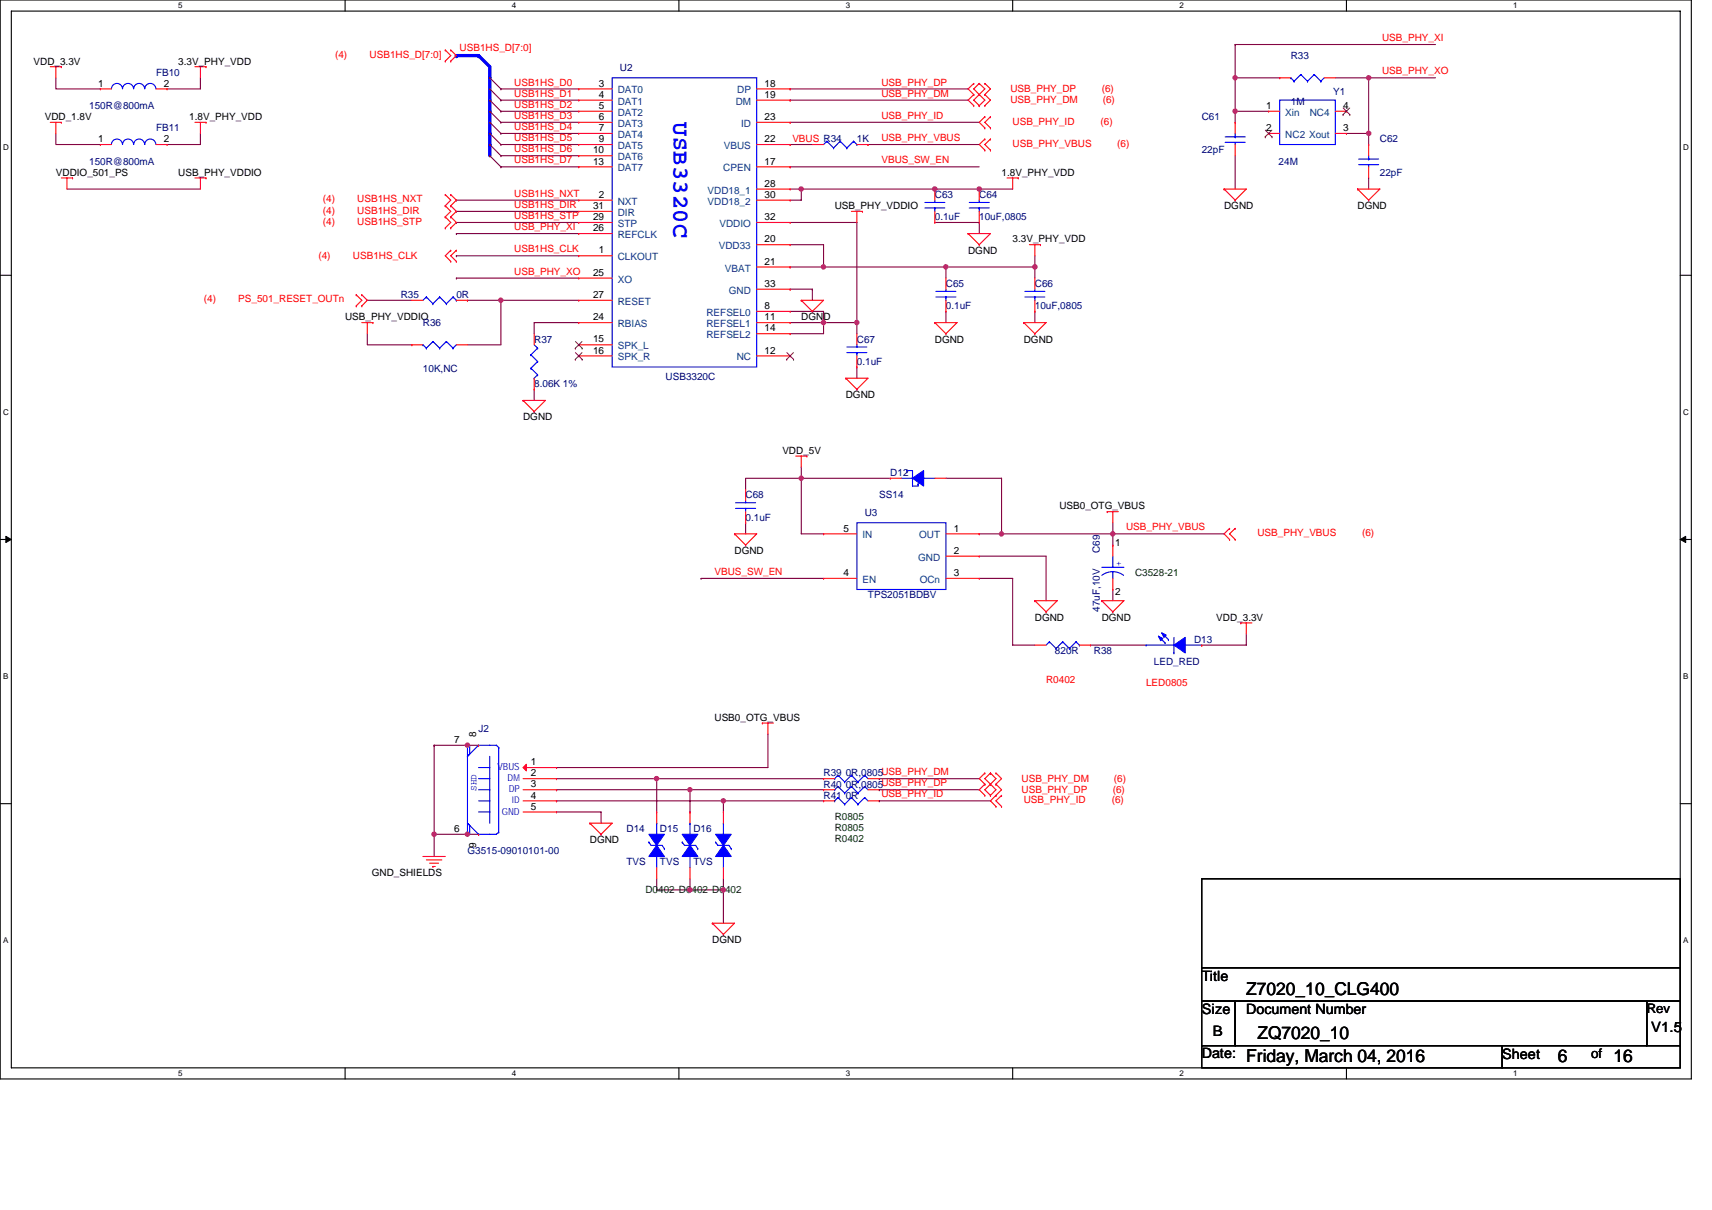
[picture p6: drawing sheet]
<svg xmlns="http://www.w3.org/2000/svg" width="297mm" height="210mm" viewBox="0 0 297 210" stroke-linecap="round" stroke-linejoin="round" font-family="sans-serif">
<path d="M0 0h293.5v187.2h-293.5zM2 1.9h289.5v183.4h-289.5z" fill="none" stroke="#000" stroke-width=".19"/>
<g fill="#fff">
<path d="M30.9 .2h.8v1.6h-.8z"/>
<path d="M30.9 185.5h.8v1.6h-.8z"/>
</g>
<path d="M59.9 0v1.9M59.9 185.3v1.9" fill="none" stroke="#000" stroke-width=".19"/>
<g fill="#fff">
<path d="M88.8 .2h.8v1.6h-.8z"/>
<path d="M88.8 185.5h.8v1.6h-.8z"/>
</g>
<path d="M117.8 0v1.9M117.8 185.3v1.9" fill="none" stroke="#000" stroke-width=".19"/>
<g fill="#fff">
<path d="M146.7 .2h.8v1.6h-.8z"/>
<path d="M146.7 185.5h.8v1.6h-.8z"/>
</g>
<path d="M175.7 0v1.9M175.7 185.3v1.9" fill="none" stroke="#000" stroke-width=".19"/>
<g fill="#fff">
<path d="M204.7 .2h.7v1.6h-.7z"/>
<path d="M204.7 185.5h.7v1.6h-.7z"/>
</g>
<path d="M233.6 0v1.9M233.6 185.3v1.9" fill="none" stroke="#000" stroke-width=".19"/>
<g fill="#fff">
<path d="M262.6 .2h.7v1.6h-.7z"/>
<path d="M262.6 185.5h.7v1.6h-.7z"/>
<path d="M.5 24.8h1v1.6h-1z"/>
<path d="M292 24.8h1v1.6h-1z"/>
<path d="M.5 70.7h1v1.5h-1z"/>
<path d="M292 70.7h1v1.5h-1z"/>
</g>
<path d="M0 47.8h2M291.5 47.8h2" fill="none" stroke="#000" stroke-width=".19"/>
<g fill="#fff">
<path d="M.5 116.5h.9v1.6h-.9z"/>
<path d="M292 116.5h.9v1.6h-.9z"/>
</g>
<path d="M0 93.6h2M291.5 93.6h2" fill="none" stroke="#000" stroke-width=".19"/>
<path d="M1 93.1l1 .5-1 .5zM291.5 93.6l1-.5v1z" fill="#000" stroke="#000" stroke-width=".17"/>
<g fill="#fff">
<path d="M.5 162.4h.9v1.5h-.9z"/>
<path d="M292 162.4h.9v1.5h-.9z"/>
</g>
<path d="M0 139.5h2M291.5 139.5h2M208.5 152.5h83v15.4h-83zM208.5 167.9h83v5.8h-83zM208.5 173.7h5.8v7.8h-5.8zM214.3 173.7h71.4v7.8h-71.4zM285.7 173.7h5.8v7.8h-5.8zM208.5 181.5h52.1v3.8h-52.1zM260.6 181.5h30.9v3.8h-30.9z" fill="none" stroke="#000" stroke-width=".19"/>
<g fill="none" stroke="#800040" stroke-width=".19">
<path d="M9.7 13.5v1.9h7.7M34.8 13.5v1.9h-5.8M85 17.4h.1M85 19.3h.1M85 13.5h.1M85 15.4h.1M85 17.4l1.9 1.9M85 19.3l1.9 1.9M85 13.5l1.9 1.9M85 15.4l1.9 2M86.9 15.4h.1M86.9 17.4h.1"/>
<path d="M86.9 19.3h.1M86.9 19.3h13.5M86.9 15.4h13.5M86.9 17.4h13.5M137.1 17.4h.1M137.1 15.4h.1M137.1 15.4h30.9M137.1 17.4h30.9M214.3 19.3v1.9M214.3 7.7h.1M214.3 7.7v5.8M214.3 13.5h.1"/>
<path d="M214.3 13.5v5.8M214.3 19.3h.1M214.3 7.7h34.8M214.3 13.5h7.7M214.3 19.3h5.8M231.7 13.5h5.8M237.5 13.5h.1M237.5 13.5h11.6M237.5 13.5v9.7M9.7 23.2v1.9h7.7M11.6 32.8h23.2M34.8 23.2v1.9h-5.8"/>
<path d="M79.2 34.7h.1M79.2 36.7h.1M79.2 38.6h.1M79.2 34.7h21.2M79.2 36.7h21.2M79.2 38.6h21.2M85 21.2h.1M85 23.2h.1M85 25.1h.1M85 27h.1M85 21.2l1.9 2M85 23.2l1.9 1.9"/>
<path d="M85 25.1l1.9 1.9M85 27l1.9 2M86.9 21.2h.1M86.9 23.2h.1M86.9 25.1h.1M86.9 27h.1M86.9 29h.1M86.9 21.2h13.5M86.9 23.2h13.5M86.9 25.1h13.5M86.9 27h13.5M86.9 29h13.5"/>
<path d="M137.1 32.8h1.9M137.1 25.1h.1M137.1 21.2h.1M137.1 38.6h11.6v17.4h-5.8M137.1 29h.1M137.1 21.2h32.8M137.1 25.1h3.8M137.1 29h32.8M139 32.8h.1M139 32.8v1.9h-1.9M139 32.8h36.7M150.6 25.1h.1"/>
<path d="M150.6 25.1h19.3M162.2 38.6h7.7v1.9M162.2 32.8h.1M169.9 32.8h.1M214.3 27v5.8M233.6 23.2h3.9M237.5 30.9v1.9M237.5 23.2v1.9M63.7 52.1h7.8M63.7 57.9v1.9h7.8M79.2 44.4h.1M79.2 40.5h.1"/>
<path d="M79.2 48.3h.1M79.2 44.4h21.2M79.2 40.5h21.2M79.2 48.3h21.2M81.1 52.1h.1M81.1 52.1h5.8M86.9 52.1v7.7h-5.8M86.9 52.1h13.5M100.4 56h-7.7v1.9M137.1 42.5h5.8v3.8M137.1 46.3h.1M137.1 50.2h.1"/>
<path d="M137.1 54h5.8v2M137.1 56h5.8M137.1 46.3h42.5M137.1 50.2h3.8M140.9 50.2h.1M140.9 50.2v1.9M142.9 56v1.9h-5.8M142.9 56h.1M148.7 56h.1M148.7 56v1.9M164.1 46.3h.1M164.1 46.3v2"/>
<path d="M164.1 54v2M179.6 44.4v1.9M179.6 46.3v2M179.6 54v2M92.7 67.6v1.9M148.7 63.7v1.9M129.4 90.7v1.9M139 81.1v11.5h3.9M139 83h.1M139 83h-9.6v1.9M139 83h15.5M164.1 83h9.7v9.6"/>
<path d="M169.9 96.5h11.6v7.7M169.9 92.6h3.9M173.8 92.6h.1M173.8 92.6h38.6M193.1 90.7v1.9M193.1 92.6v2M193.1 92.6h.1M121.6 100.4h.1M121.6 100.4h21.3M169.9 100.4h5.8v11.6h3.9M189.2 112h9.7M193.1 102.3v1.9"/>
<path d="M216.2 110v2h-7.7M75.3 129.3h7.7M75.3 129.3h.1M75.3 129.3v15.5M96.6 139h.1M96.6 135.1h.1M96.6 137.1h.1M96.6 139h28.9M96.6 135.1h17.3M96.6 137.1h23.1M113.9 135.1h29M113.9 135.1v5.8"/>
<path d="M119.7 137.1h23.2M119.7 137.1v3.8M125.5 139v1.9M125.5 139h17.4M133.2 127.4v5.8h-36.6M152.5 135.1h.1M152.5 137.1h.1M152.5 139h.1M152.5 139h19.3M152.5 135.1h17.4M152.5 137.1h17.4M75.3 144.8h5.8"/>
<path d="M75.3 144.8v3.8M81.1 144.8h.1M81.1 144.8h1.9M96.6 140.9h7.7v2M113.9 154.4h.1M113.9 152.5v1.9M113.9 154.4h11.6M119.7 152.5v1.9M119.7 154.4h.1M125.5 152.5v1.9M125.5 154.4v5.8"/>
</g>
<g fill="#f0f" stroke="#f0f" stroke-width=".19">
<circle cx="214.3" cy="13.5" r=".37"/>
<circle cx="237.5" cy="13.5" r=".38"/>
<circle cx="214.3" cy="19.3" r=".37"/>
<circle cx="237.5" cy="23.1" r=".38"/>
<circle cx="179.6" cy="46.3" r=".38"/>
<circle cx="162.2" cy="32.8" r=".38"/>
<circle cx="139" cy="32.8" r=".38"/>
<circle cx="169.9" cy="32.8" r=".38"/>
<circle cx="86.9" cy="52.1" r=".38"/>
<circle cx="81.1" cy="129.3" r=".38"/>
<circle cx="75.3" cy="144.8" r=".38"/>
<circle cx="81.1" cy="144.8" r=".38"/>
<circle cx="125.5" cy="154.4" r=".38"/>
<circle cx="119.7" cy="154.4" r=".38"/>
<circle cx="125.5" cy="139" r=".38"/>
<circle cx="113.9" cy="135.1" r=".38"/>
<circle cx="119.7" cy="137" r=".38"/>
<circle cx="142.9" cy="46.3" r=".38"/>
<circle cx="164.1" cy="46.3" r=".38"/>
<circle cx="193.1" cy="92.6" r=".38"/>
<circle cx="173.8" cy="92.6" r=".38"/>
<circle cx="139" cy="83" r=".38"/>
<circle cx="148.7" cy="56" r=".38"/>
<circle cx="142.9" cy="56" r=".38"/>
</g>
<path d="M79.2 9.7h.1M79.2 9.7h3.8M83 9.7l2 1.9v11.6M83 9.7h.1M85 23.2h.1M85 25.1h.1M85 23.2v3.8" fill="none" stroke="#00f" stroke-width=".57"/>
<g fill="none" stroke="#f00" stroke-width=".19">
<path d="M8.7 11.6h1.9M9.7 11.6v1.9M10.6 11.6h.1M17.4 15.4h.1M17.4 15.4h1.9M27.1 15.4h1.9M29 15.4h.1M33.8 11.6h1.9M34.8 11.6v1.9M35.7 11.6h.1M77.3 8.7h.1M77.3 10.6h.1"/>
<path d="M77.3 8.7l.9 1-.9 .9M78.2 10.6h.1M78.2 8.7h.1M78.2 8.7l1 1-1 .9M100.4 15.4h.1M100.4 17.4h.1M100.4 19.3h.1M100.4 19.3h5.8M100.4 15.4h5.8M100.4 17.4h5.8M131.3 15.4h5.8M131.3 17.4h5.8"/>
<path d="M137.1 15.4h.1M137.1 17.4h.1M168.9 16.4h.1M168.9 18.3h.1M168.9 14.5h.1M168.9 16.4l-.9 1 .9 .9M168.9 14.5l-.9 .9 .9 1M169.9 18.3h.1M169.9 16.4h.1M169.9 14.5h.1M169.9 16.4l1 1-1 .9M169.9 16.4l-1 1 1 .9"/>
<path d="M169.9 14.5l1 .9-1 1M169.9 14.5l-1 .9 1 1M170.9 16.4h.1M170.9 18.3h.1M170.9 14.5h.1M170.9 16.4l.9 1-.9 .9M170.9 14.5l.9 .9-.9 1M220.1 19.3h.1M220.1 19.3h1.9M222 13.5h.1M222 13.5h2M229.8 13.5h1.9"/>
<path d="M231.7 19.3h1.9M233.6 19.3h.1M8.7 21.2h1.9M9.7 21.2v2M10.6 21.2h.1M10.6 30.9h2M11.6 30.9v1.9M12.6 30.9h.1M17.4 25.1h.1M17.4 25.1h1.9M27.1 25.1h1.9M29 25.1h.1"/>
<path d="M33.8 30.9h1.9M33.8 21.2h1.9M34.8 21.2v2M34.8 30.9v1.9M35.7 21.2h.1M35.7 30.9h.1M77.3 33.8h.1M77.3 35.7h.1M77.3 37.6h.1M77.3 39.6h.1M77.3 33.8l.9 .9-.9 1M77.3 35.7l.9 1-.9 .9"/>
<path d="M77.3 37.6l.9 1-.9 1M78.2 35.7h.1M78.2 33.8h.1M78.2 37.6h.1M78.2 39.6h.1M78.2 33.8l1 .9-1 1M78.2 35.7l1 1-1 .9M78.2 37.6l1 1-1 1M100.4 21.2h.1M100.4 23.2h.1M100.4 25.1h.1M100.4 27h.1"/>
<path d="M100.4 29h.1M100.4 34.7h.1M100.4 36.7h.1M100.4 38.6h.1M100.4 21.2h5.8M100.4 36.7h5.8M100.4 23.2h5.8M100.4 25.1h5.8M100.4 27h5.8M100.4 29h5.8M100.4 34.7h5.8M100.4 38.6h5.8"/>
<path d="M131.3 21.2h5.8M131.3 25.1h5.8M131.3 29h5.8M131.3 34.7h5.8M131.3 38.6h5.8M131.3 32.8h5.8M137.1 21.2h.1M137.1 25.1h.1M137.1 29h.1M137.1 32.8h.1M137.1 34.7h.1M137.1 38.6h.1"/>
<path d="M140.9 25.1h2M147.7 36.7h1.9M148.7 36.7v1.9M148.7 25.1h1.9M149.6 36.7h.1M150.6 25.1h.1M162.2 32.8v1.9M162.2 38.6h.1M162.2 36.7v1.9M169.9 32.8v1.9M169.9 38.6h.1M169.9 36.7v1.9"/>
<path d="M170.9 26.1h.1M170.9 24.1h.1M170.9 22.2h.1M170.9 20.3h.1M170.9 24.1l-1 1 1 1M170.9 20.3l-1 .9 1 1M171.8 24.1h.1M171.8 26.1h.1M171.8 20.3h.1M171.8 22.2h.1M171.8 24.1l-.9 1 .9 1M171.8 20.3l-.9 .9 .9 1"/>
<path d="M174.7 30.9h2M175.7 30.9v1.9M176.7 30.9h.1M212.4 32.8h3.8l-1.9 1.9M212.4 32.8h.1M212.4 32.8l1.9 1.9M214.3 34.7h.1M214.3 25.1v1.9M214.3 21.2h.1M214.3 21.2v2M220.1 23.2h.1M220.1 23.2h1.9"/>
<path d="M231.7 23.2h1.9M233.6 23.2h.1M235.5 32.8h3.9l-1.9 1.9M235.5 32.8h.1M235.5 32.8l2 1.9M237.5 34.7h.1M237.5 29v1.9M237.5 25.1h.1M237.5 25.1v1.9M61.8 51.2h.1M61.8 53.1h.1M61.8 51.2l1 .9-1 1"/>
<path d="M62.8 53.1h.1M62.8 51.2h.1M62.8 56h1.9M62.8 51.2l.9 .9-.9 1M63.7 56v1.9M64.7 56h.1M71.5 59.8h.1M71.5 52.1h1.9M71.5 59.8h1.9M78.2 43.4h.1M78.2 45.4h.1M78.2 43.4l-.9 1 .9 1"/>
<path d="M79.2 43.4h.1M79.2 45.4h.1M79.2 59.8h1.9M79.2 43.4l-1 1 1 1M79.2 52.1h1.9M81.1 52.1h.1M92.7 57.9v1.9M100.4 40.5h.1M100.4 44.4h.1M100.4 48.3h.1M100.4 52.1h.1M100.4 56h.1"/>
<path d="M100.4 59.8h.1M100.4 56h5.8M100.4 40.5h5.8M100.4 44.4h5.8M100.4 48.3h5.8M100.4 52.1h5.8M100.4 59.8h5.8M131.3 42.5h5.8M131.3 56h5.8M131.3 46.3h5.8M131.3 50.2h5.8M131.3 54h5.8"/>
<path d="M131.3 57.9h5.8M137.1 42.5h.1M137.1 46.3h.1M137.1 50.2h.1M137.1 54h.1M137.1 56h.1M137.1 57.9h.1M139 52.1h3.9l-2 1.9M139 52.1h.1M139 52.1l1.9 1.9M140.9 54h.1M148.7 57.9v1.9"/>
<path d="M162.2 56h3.8l-1.9 1.9M162.2 56h.1M162.2 56l1.9 1.9M164.1 57.9h.1M164.1 48.3v1.9M164.1 54h.1M164.1 52.1v1.9M168 40.5h3.8l-1.9 2M168 40.5h.1M168 40.5l1.9 2M169.9 42.5h.1M177.6 56h3.9l-1.9 1.9"/>
<path d="M177.6 56h.1M177.6 56l2 1.9M178.6 42.5h1.9M179.6 57.9h.1M179.6 42.5v1.9M179.6 48.3v1.9M179.6 54h.1M179.6 52.1v1.9M180.5 42.5h.1M90.8 69.5h3.8l-1.9 1.9M90.8 69.5h.1M90.8 69.5l1.9 1.9"/>
<path d="M92.7 71.4h.1M92.7 67.6h.1M92.7 65.6v2M100.4 61.8h.1M100.4 61.8h5.8M131.3 61.8h5.8M137.1 61.8h.1M138.1 79.1h1.9M139 79.1v2M140 79.1h.1M146.7 65.6h3.9l-1.9 2M146.7 65.6h.1"/>
<path d="M146.7 65.6l2 2M148.7 67.6h.1M148.7 63.7h.1M148.7 61.8v1.9M127.4 92.6h3.9l-1.9 2M127.4 92.6h.1M127.4 92.6l2 2M129.4 94.6h.1M129.4 84.9v2M129.4 90.7h.1M129.4 88.8v1.9M142.9 92.6h.1"/>
<path d="M142.9 92.6h5.8M154.5 83h.1M154.5 83h1.9M162.2 83h1.9M164.1 96.5h5.8M164.1 92.6h5.8M169.9 96.5h.1M169.9 92.6h.1M192.1 88.8h.1M192.1 88.8h1.9M193.1 88.8v1.9M193.1 94.6h.1"/>
<path d="M193.1 94.6v1.9M213.3 93.6h.1M213.3 91.7h.1M213.3 91.7l-.9 .9 .9 1M214.3 91.7h.1M214.3 93.6h.1M214.3 91.7l-1 .9 1 1M142.9 100.4h.1M142.9 100.4h5.8M164.1 100.4h5.8M169.9 100.4h.1M179.6 104.2h3.8l-1.9 2"/>
<path d="M179.6 104.2h.1M179.6 112h1.9M179.6 104.2l1.9 2M181.5 106.2h.1M187.3 112h1.9M189.2 112h.1M191.2 104.2h3.8l-1.9 2M191.2 104.2h.1M191.2 104.2l1.9 2M193.1 106.2h.1M193.1 102.3h.1M193.1 100.4v1.9"/>
<path d="M198.9 112h.1M208.5 112h.1M215.3 108.1h.1M215.3 108.1h1.9M216.2 108.1v1.9M81.1 129.3h.1M83 129.3h.1M90.8 133.2h5.8M90.8 135.1h5.8M90.8 137.1h5.8M90.8 139h5.8M96.6 133.2h.1"/>
<path d="M96.6 135.1h.1M96.6 137.1h.1M96.6 139h.1M132.3 125.5h.1M132.3 125.5h1.9M133.2 125.5v1.9M142.9 137.1h.1M142.9 135.1h.1M142.9 139h.1M142.9 135.1h1.9M142.9 137.1h1.9M142.9 139h1.9"/>
<path d="M150.6 137.1h1.9M150.6 135.1h1.9M150.6 139h1.9M170.9 134.2h.1M170.9 136.1h.1M170.9 138h.1M170.9 134.2l-1 .9 1 1M170.9 136.1l-1 1 1 .9M171.8 136.1h.1M171.8 134.2h.1M171.8 138h.1M171.8 134.2l1 .9-1.9 2 .9 .9"/>
<path d="M171.8 134.2l-.9 .9 .9 1M171.8 136.1l1 1-1 .9M172.8 134.2h.1M172.8 136.1h.1M172.8 138h.1M172.8 140h.1M172.8 134.2l1 .9-1 1M172.8 136.1l1 1-2 1.9 1 1M173.8 138h.1M173.8 140h.1M173.8 138l-1 1 1 1M73.4 148.6h3.9"/>
<path d="M74 149.2h2.7M74.5 149.8h1.6M75.1 150.4h.1M75.1 150.4h.4M81.1 144.8h.1M83 144.8h.1M90.8 140.9h5.8M96.6 140.9h.1M102.3 142.9h3.9l-1.9 1.9M102.3 142.9h.1M102.3 142.9l2 1.9M104.3 144.8h.1"/>
<path d="M113.9 150.6v1.9M113.9 140.9h.1M113.9 140.9v2M119.7 150.6v1.9M119.7 140.9h.1M119.7 140.9v2M125.5 150.6v1.9M125.5 140.9h.1M125.5 140.9v2M123.6 160.2h3.8l-1.9 2M123.6 160.2h.1M123.6 160.2l1.9 2"/>
<path d="M125.5 162.2h.1"/>
</g>
<g fill="none" stroke="#00f" stroke-width=".19">
<path d="M19.3 15.4a.95 .95 0 0 1 1-.9 .95 .95 0 0 1 .9 .9 .96 .96 0 0 1 1-.9 .96 .96 0 0 1 1 .9M23.2 15.4a.95 .95 0 0 1 .9-.9 .95 .95 0 0 1 1 .9 .97 .97 0 0 1 1-.9 .97 .97 0 0 1 .9 .9M106.2 13.5h25.1v50.2h-25.1zM222 17.4h9.7v7.7h-9.7zM224 13.5h.1M224 13.5l.5 .6M224.5 14.1h.1M225.7 12.9h.1M225.7 12.9l1.2 1.2M225.7 12.9l-1.2 1.2M226.9 14.1h.1M228 12.9h.1"/>
<path d="M228 12.9l1.2 1.2M228 12.9l-1.1 1.2M229.2 14.1h.1M229.8 13.5l-.6 .6M19.3 25.1a.95 .95 0 0 1 1-1 .95 .95 0 0 1 .9 1 .96 .96 0 0 1 1-1 .96 .96 0 0 1 1 1M23.2 25.1a.95 .95 0 0 1 .9-1 .95 .95 0 0 1 1 1 .97 .97 0 0 1 1-1 .97 .97 0 0 1 .9 1M143.5 24.5h.1M143.5 24.5l-.6 .6M143.5 24.5l1.1 1.2M144.6 25.7h.1M145.8 24.5h.1M145.8 24.5l-1.2 1.2"/>
<path d="M145.8 24.5l1.1 1.2M146.9 25.7h.1M148.1 24.5h.1M148.1 24.5l-1.2 1.2M148.1 24.5l.6 .6M148.7 25.1h.1M160.5 36.1h3.4M160.5 35.1h3.4M162.2 34.7v.4M162.2 36.1h.1M162.2 36.1v.6M168.2 36.1h3.4"/>
<path d="M168.2 35.1h3.4M169.9 34.7v.4M169.9 36.1h.1M169.9 36.1v.6M212.6 23.7h3.4M212.6 24.7h3.4M214.3 24.7v.4M214.3 23.7h.1M214.3 23.2v.5M235.7 27.6h3.5M235.7 28.6h3.5M237.5 28.6v.4"/>
<path d="M237.5 27.6h.1M237.5 27v.6M73.4 59.8h.1M73.4 59.8l.6 .6M74 51.5h.1M74 51.5l-.6 .6M74 51.5l1.1 1.2M75.1 59.3h.1M75.1 52.7h.1M75.1 59.3l1.2 1.1M75.1 59.3l-1.1 1.1M76.3 51.5h.1"/>
<path d="M76.3 51.5l-1.2 1.2M76.3 51.5l1.1 1.2M77.4 59.3h.1M77.4 52.7h.1M77.4 59.3l1.2 1.1M77.4 59.3l-1.1 1.1M78.6 51.5h.1M78.6 51.5l-1.2 1.2M78.6 51.5l.6 .6M79.2 52.1h.1M79.2 59.8l-.6 .6M92.7 59.8l.6 .6"/>
<path d="M148.7 59.8v.4M162.4 51.5h3.5M162.4 50.6h3.5M164.1 50.2v.4M164.1 51.5h.1M164.1 51.5v.6M177.8 51.5h3.5M177.8 50.6h3.5M179.6 50.2v.4M179.6 51.5h.1M179.6 51.5v.6M74 60.4h.1"/>
<path d="M76.3 60.4h.1M78.6 60.4h.1M92.1 61.6h.1M92.1 63.9h.1M92.1 61.6l1.2 1.1M92.1 63.9l1.2 1.1M92.7 65.6h.1M93.3 60.4h.1M93.3 62.7h.1M93.3 65h.1M93.3 60.4l-1.2 1.2M93.3 62.7l-1.2 1.2"/>
<path d="M93.3 65l-.6 .6M146.9 61.2h3.5M146.9 60.2h3.5M148.7 61.2h.1M148.7 61.2v.6M127.6 88.2h3.5M127.6 87.2h3.5M129.4 86.9v.3M129.4 88.2h.1M129.4 88.2v.6M148.7 90.7h15.4v11.6h-15.4zM156.4 83h1.9"/>
<path d="M157.4 81.7h.9v2.6h1v-.3M157.4 81.7h.1M157.4 81.7v.3M159.3 84h.1M160.2 83h2M191.2 98.4h3.8M193.1 99.2l1.1 .2 .7 .4M193.1 99.2l-1.2 .2-.7 .4M193.1 99.2v1.2M193.1 96.5v1.9M182.1 111.4h.1M182.1 111.4l-.6 .6"/>
<path d="M182.1 111.4l1.1 1.1M183.2 112.5h.1M184.4 111.4h.1M184.4 111.4l-1.2 1.1M184.4 111.4l1.1 1.1M185.5 112.5h.1M186.7 111.4h.1M186.7 111.4l-1.2 1.1M186.7 111.4l.6 .6M187.3 112h.1M198.9 112h.1M198.9 112h5.8"/>
<path d="M201 110.4l1.1 1.2M201.6 109.8l1.1 1.2M202.1 111.6h.1M202.7 111h.1M203.7 112h4.8M203.7 113.3h.1M203.7 110.6v2.7M81.1 129.3h.4v1.6l-.4 .4zM81.1 131.3h.1M81.1 131.3v11.6l1.9 1.9M83 133.2h2M83 135.1h2"/>
<path d="M83 137.1h2M83 139h2M85 131.3v11.6M86.5 129.7l-.4-.4h-3.1l-1.9 2M86.5 129.7h.1M86.5 129.7v14.7M144.8 137.1h.1M144.8 135.1h.1M144.8 139h.1M145.4 136.5h.1M145.4 134.5h.1M145.4 138.4h.1"/>
<path d="M145.4 136.5l1.2 1.1M145.4 136.5l-.6 .6M145.4 134.5l1.2 1.2M145.4 134.5l-.6 .6M145.4 138.4l1.2 1.2M145.4 138.4l-.6 .6M146.6 137.6h.1M146.6 135.7h.1M146.6 139.6h.1M147.7 136.5h.1M147.7 134.5h.1M147.7 138.4h.1"/>
<path d="M147.7 136.5l1.2 1.1M147.7 136.5l-1.1 1.1M147.7 134.5l1.2 1.2M147.7 134.5l-1.1 1.2M147.7 138.4l1.2 1.2M147.7 138.4l-1.1 1.2M148.9 137.6h.1M148.9 135.7h.1M148.9 139.6h.1M150 136.5h.1M150 134.5h.1M150 138.4h.1"/>
<path d="M150 136.5l.6 .6M150 136.5l-1.1 1.1M150 134.5l.6 .6M150 134.5l-1.1 1.2M150 138.4l.6 .6M150 138.4l-1.1 1.2M81.1 142.9l.4 .3v1.6h-.4zM83 144.8h.1M83 140.9h2M86.5 144.4l-.4 .4h-3.1M86.5 144.4h.1M112.6 146.1l.4 .6h1.9l.4 .6"/>
<path d="M112.6 146.1h.1M113.9 148.6v2M113.9 142.9h.1M113.9 142.9v1.9M115.3 147.3h.1M118.4 146.1l.4 .6h1.9l.4 .6M118.4 146.1h.1M119.7 148.6v2M119.7 142.9h.1M119.7 142.9v1.9M121.1 147.3h.1M124.2 146.1l.3 .6h2l.4 .6"/>
<path d="M124.2 146.1h.1M125.5 148.6v2M125.5 142.9h.1M125.5 142.9v1.9M126.9 147.3h.1"/>
</g>
<g fill="#00f" stroke="#00f" stroke-width=".19">
<path d="M158.3 83l1.9-1.3v2.6z" fill-rule="evenodd"/>
<path d="M125.5 146.7l1.4 1.9h-2.7z" fill-rule="evenodd"/>
<path d="M124.2 144.8h2.7l-1.4 1.9z" fill-rule="evenodd"/>
<path d="M113.9 146.7l1.4 1.9h-2.7z" fill-rule="evenodd"/>
<path d="M112.6 144.8h2.7l-1.4 1.9z" fill-rule="evenodd"/>
<path d="M201 110.4l.8 .4-.4 .4z" fill-rule="evenodd"/>
<path d="M201.6 109.8l.8 .4-.5 .4z" fill-rule="evenodd"/>
<path d="M203.7 112l1.9-1.4v2.7z" fill-rule="evenodd"/>
<path d="M119.7 146.7l1.4 1.9h-2.7z" fill-rule="evenodd"/>
<path d="M118.4 144.8h2.7l-1.4 1.9z" fill-rule="evenodd"/>
</g>
<path d="M91.3 132.6v1.2l-.5-.6z" fill="#f00" stroke="#f00" stroke-width=".19"/>
<g fill="none" stroke="#804000" stroke-width=".17">
<path d="M233 19.9h.1M233 18.7l1.2 1.2M234.2 18.7l-1.2 1.2M234.2 19.9h.1M219.5 23.7h.1M219.5 22.6l1.2 1.1M220.7 22.6l-1.2 1.1M220.7 23.7h.1M99.8 59.3l1.2 1.1M101 59.3l-1.2 1.1M99.8 60.4h.1M99.8 62.4h.1"/>
<path d="M99.8 61.2l1.2 1.2M101 61.2l-1.2 1.2M101 60.4h.1M101 62.4h.1M136.5 62.4h.1M136.5 61.2l1.2 1.2M137.7 61.2l-1.2 1.2M137.7 62.4h.1"/>
</g>
<text font-size="4" fill="#00f" x="116.9" y="21.2" transform="rotate(90 116.9 21.2)">USB3320C</text>
<g font-size="3.1">
<text x="216.2" y="172.6">Z7020_10_CLG400</text>
<text x="216.2" y="184.2">Friday, March 04, 2016</text>
<text x="218.2" y="180.3">ZQ7020_10</text>
<text x="270.3" y="184.2">6</text>
<text x="279.9" y="184.2">16</text>
</g>
<g font-size="2.5">
<text x="208.5" y="170.2">Title</text>
<text x="208.5" y="176">Size</text>
<text x="210.5" y="179.8">B</text>
<text x="216.2" y="176">Document Number</text>
<text x="286.5" y="179.1">V1.5</text>
<text x="208.5" y="183.7">Date:</text>
<text x="260.6" y="183.7">Sheet</text>
</g>
<g font-size="2.3">
<text x="285.7" y="175.8">Rev</text>
<text x="276.1" y="183.5">of</text>
</g>
<g font-size="1.7">
<text x="5.8" y="11.2">VDD_3.3V</text>
<text x="30.9" y="11.2">3.3V_PHY_VDD</text>
<text x="17" y="15">1</text>
<text x="28.4" y="15">2</text>
<text x="103.9" y="15">3</text>
<text x="103.9" y="17">4</text>
<text x="132.6" y="15">18</text>
<text x="132.6" y="17">19</text>
<text x="7.8" y="20.8">VDD_1.8V</text>
<text x="32.8" y="20.8">1.8V_PHY_VDD</text>
<text x="103.9" y="18.9">5</text>
<text x="103.9" y="20.8">6</text>
<text x="103.9" y="22.8">7</text>
<text x="132.6" y="20.8">23</text>
<text x="219.7" y="18.9">1</text>
<text x="219.7" y="22.8">2</text>
<text x="233" y="22.8">3</text>
<text x="233" y="18.9">4</text>
<text x="17" y="24.7">1</text>
<text x="28.4" y="24.7">2</text>
<text x="102.9" y="26.6">10</text>
<text x="102.9" y="28.6">13</text>
<text x="103.9" y="24.7">9</text>
<text x="132.6" y="28.6">17</text>
<text x="132.6" y="24.7">22</text>
<text x="9.7" y="30.5">VDDIO_501_PS</text>
<text x="30.9" y="30.5">USB_PHY_VDDIO</text>
<text x="103.9" y="34.3">2</text>
<text x="132.6" y="32.4">28</text>
<text x="132.6" y="34.3">30</text>
<text x="173.8" y="30.5">1.8V_PHY_VDD</text>
<text x="102.9" y="36.3">31</text>
<text x="102.9" y="38.2">29</text>
<text x="102.9" y="40.1">26</text>
<text x="132.6" y="38.2">32</text>
<text x="144.8" y="36.3">USB_PHY_VDDIO</text>
<text x="212.4" y="36.3">DGND</text>
<text x="235.5" y="36.3">DGND</text>
<text x="102.9" y="47.9">25</text>
<text x="103.9" y="44">1</text>
<text x="132.6" y="45.9">21</text>
<text x="132.6" y="42.1">20</text>
<text x="168" y="44">DGND</text>
<text x="175.7" y="42.1">3.3V_PHY_VDD</text>
<text x="102.9" y="51.7">27</text>
<text x="132.6" y="49.8">33</text>
<text x="132.6" y="53.6">8</text>
<text x="59.9" y="55.6">USB_PHY_VDDIO</text>
<text x="102.9" y="55.6">24</text>
<text x="102.9" y="59.4">15</text>
<text x="132.6" y="55.6">11</text>
<text x="132.6" y="57.5">14</text>
<text x="139" y="55.6">DGND</text>
<text x="162.2" y="59.5">DGND</text>
<text x="177.6" y="59.5">DGND</text>
<text x="102.9" y="61.4">16</text>
<text x="132.6" y="61.4">12</text>
<text x="146.7" y="69.1">DGND</text>
<text x="90.8" y="73">DGND</text>
<text x="135.7" y="78.8">VDD_5V</text>
<text x="183.8" y="88.4">USB0_OTG_VBUS</text>
<text x="146.3" y="92.2">5</text>
<text x="165.5" y="92.2">1</text>
<text x="193.5" y="94.8">1</text>
<text x="127.4" y="96.1">DGND</text>
<text x="146.3" y="100">4</text>
<text x="165.5" y="96.1">2</text>
<text x="165.5" y="100">3</text>
<text x="179.6" y="107.7">DGND</text>
<text x="191.2" y="107.7">DGND</text>
<text x="193.5" y="103.3">2</text>
<text x="211" y="107.7">VDD_3.3V</text>
<text x="124" y="125.1">USB0_OTG_VBUS</text>
<text x="78.8" y="128.9">7</text>
<text x="82.6" y="128" transform="rotate(-90 82.6 128)">8</text>
<text x="92.1" y="132.8">1</text>
<text x="92.1" y="134.7">2</text>
<text x="92.1" y="136.7">3</text>
<text x="92.1" y="138.6">4</text>
<text x="92.1" y="140.5">5</text>
<text x="78.8" y="144.4">6</text>
<text x="82.6" y="147.1" transform="rotate(-90 82.6 147.1)">9</text>
<text x="102.3" y="146.3">DGND</text>
<text x="64.5" y="152.1">GND_SHIELDS</text>
<text x="123.6" y="163.7">DGND</text>
</g>
<g font-size="1.7" fill="#f00">
<text x="58.1" y="10">(4)</text>
<text x="64.1" y="10">USB1HS_D[7:0]</text>
<text x="79.8" y="8.9">USB1HS_D[7:0]</text>
<text x="239.8" y="7.1">USB_PHY_XI</text>
<text x="89.2" y="14.8">USB1HS_D0</text>
<text x="89.2" y="16.8">USB1HS_D1</text>
<text x="152.9" y="16.8">USB_PHY_DM</text>
<text x="152.9" y="14.8">USB_PHY_DP</text>
<text x="175.3" y="17.9">USB_PHY_DM</text>
<text x="175.3" y="16">USB_PHY_DP</text>
<text x="191.2" y="16">(6)</text>
<text x="191.3" y="17.9">(6)</text>
<text x="239.8" y="12.9">USB_PHY_XO</text>
<text x="89.2" y="18.7">USB1HS_D2</text>
<text x="89.2" y="20.6">USB1HS_D3</text>
<text x="89.2" y="22.6">USB1HS_D4</text>
<text x="152.9" y="20.6">USB_PHY_ID</text>
<text x="175.7" y="21.6">USB_PHY_ID</text>
<text x="190.9" y="21.6">(6)</text>
<text x="89.2" y="24.5">USB1HS_D5</text>
<text x="89.2" y="26.4">USB1HS_D6</text>
<text x="89.2" y="28.4">USB1HS_D7</text>
<text x="137.5" y="24.7">VBUS R34</text>
<text x="152.9" y="24.5">USB_PHY_VBUS</text>
<text x="152.9" y="28.4">VBUS_SW_EN</text>
<text x="175.7" y="25.5">USB_PHY_VBUS</text>
<text x="193.8" y="25.5">(6)</text>
<text x="56" y="35.1">(4)</text>
<text x="62" y="35.1">USB1HS_NXT</text>
<text x="89.2" y="34.1">USB1HS_NXT</text>
<text x="56" y="37.1">(4)</text>
<text x="56" y="39">(4)</text>
<text x="62" y="37.1">USB1HS_DIR</text>
<text x="62" y="39">USB1HS_STP</text>
<text x="89.2" y="39.9">USB_PHY_XI</text>
<text x="89.2" y="36.1">USB1HS_DIR</text>
<text x="89.2" y="38">USB1HS_STP</text>
<text x="55.2" y="45">(4)</text>
<text x="61.2" y="45">USB1HS_CLK</text>
<text x="89.2" y="43.8">USB1HS_CLK</text>
<text x="89.2" y="47.7">USB_PHY_XO</text>
<text x="35.4" y="52.5">(4)</text>
<text x="41.3" y="52.5">PS_501_RESET_OUTn</text>
<text x="195.4" y="92.1">USB_PHY_VBUS</text>
<text x="218.2" y="93">USB_PHY_VBUS</text>
<text x="236.3" y="93">(6)</text>
<text x="124" y="99.8">VBUS_SW_EN</text>
<text x="181.5" y="118.5">R0402</text>
<text x="198.9" y="119.1">LED0805</text>
<text x="177.2" y="135.7">USB_PHY_DM</text>
<text x="177.2" y="137.6">USB_PHY_DP</text>
<text x="193.1" y="137.6">(6)</text>
<text x="193.3" y="135.7">(6)</text>
<text x="152.9" y="138.4">USB_PHY_ID</text>
<text x="177.6" y="139.4">USB_PHY_ID</text>
<text x="192.9" y="139.4">(6)</text>
</g>
<g font-size="1.7" fill="#000080">
<text x="224" y="10.2">R33</text>
<text x="27.1" y="13.1">FB10</text>
<text x="107.6" y="12.4">U2</text>
<text x="231.3" y="16.4">Y1</text>
<text x="15.5" y="18.9">150R@800mA</text>
<text x="27.1" y="22.8">FB11</text>
<text x="208.5" y="20.8">C61</text>
<text x="224" y="18.1">1M</text>
<text x="15.5" y="28.6">150R@800mA</text>
<text x="148.7" y="24.7">1K</text>
<text x="208.5" y="26.6">22pF</text>
<text x="221.8" y="28.6">24M</text>
<text x="239.4" y="24.7">C62</text>
<text x="162.2" y="34.4">C63</text>
<text x="169.9" y="34.4">C64</text>
<text x="239.4" y="30.5">22pF</text>
<text x="162.2" y="38.2">0.1uF</text>
<text x="169.9" y="38.2">10uF,0805</text>
<text x="69.5" y="51.7">R35</text>
<text x="79.2" y="51.7">0R</text>
<text x="164.1" y="49.8">C65</text>
<text x="164.1" y="53.7">0.1uF</text>
<text x="179.6" y="49.8">C66</text>
<text x="179.6" y="53.7">10uF,0805</text>
<text x="73.4" y="56.6">R36</text>
<text x="92.7" y="59.5">R37</text>
<text x="148.7" y="59.5">C67</text>
<text x="73.4" y="64.5">10K,NC</text>
<text x="148.7" y="63.3">0.1uF</text>
<text x="92.7" y="67.2">8.06K 1%</text>
<text x="115.5" y="66">USB3320C</text>
<text x="154.5" y="82.6">D12</text>
<text x="129.4" y="86.5">C68</text>
<text x="150" y="89.6">U3</text>
<text x="152.5" y="86.5">SS14</text>
<text x="129.4" y="90.3">0.1uF</text>
<text x="190.8" y="95.9" transform="rotate(-90 190.8 95.9)">C69</text>
<text x="150.6" y="103.8">TPS2051BDBV</text>
<text x="190.8" y="106.2" transform="rotate(-90 190.8 106.2)">47uF,10V</text>
<text x="183" y="113.5">820R</text>
<text x="189.8" y="113.5">R38</text>
<text x="207.2" y="111.6">D13</text>
<text x="200.2" y="115.4">LED_RED</text>
<text x="83" y="127">J2</text>
<text x="142.9" y="136.7">R40 0R,0805USB_PHY_DP</text>
<text x="142.9" y="134.7">R39 0R,0805USB_PHY_DM</text>
<text x="142.9" y="138.6">R41 0R</text>
<text x="81.1" y="148.3">G3515-09010101-00</text>
<text x="108.7" y="144.4">D14</text>
<text x="114.5" y="144.4">D15</text>
<text x="120.3" y="144.4">D16</text>
<text x="108.7" y="150.2">TVS</text>
<text x="114.5" y="150.2">TVS</text>
<text x="120.3" y="150.2">TVS</text>
</g>
<g font-size="1.7" fill="#004080">
<text x="107.2" y="16.2">DAT0</text>
<text x="127.9" y="16.2">DP</text>
<text x="107.2" y="18.2">DAT1</text>
<text x="107.2" y="20.1">DAT2</text>
<text x="107.2" y="22">DAT3</text>
<text x="107.2" y="23.9">DAT4</text>
<text x="127.7" y="18.2">DM</text>
<text x="128.6" y="22">ID</text>
<text x="223" y="20.1">Xin</text>
<text x="223" y="23.9">NC2 Xout</text>
<text x="227.2" y="20.1">NC4</text>
<text x="107.2" y="25.9">DAT5</text>
<text x="107.2" y="27.8">DAT6</text>
<text x="107.2" y="29.7">DAT7</text>
<text x="125.5" y="29.7">CPEN</text>
<text x="125.6" y="25.9">VBUS</text>
<text x="107.2" y="35.5">NXT</text>
<text x="122.8" y="33.6">VDD18_1</text>
<text x="122.8" y="35.5">VDD18_2</text>
<text x="107.2" y="37.5">DIR</text>
<text x="107.2" y="39.4">STP</text>
<text x="107.2" y="41.3">REFCLK</text>
<text x="124.8" y="39.4">VDDIO</text>
<text x="107.2" y="45.2">CLKOUT</text>
<text x="124.7" y="43.2">VDD33</text>
<text x="125.8" y="47.1">VBAT</text>
<text x="107.2" y="49">XO</text>
<text x="107.2" y="52.9">RESET</text>
<text x="126.5" y="51">GND</text>
<text x="107.2" y="56.8">RBIAS</text>
<text x="122.6" y="54.8">REFSEL0</text>
<text x="122.6" y="56.8">REFSEL1</text>
<text x="122.6" y="58.7">REFSEL2</text>
<text x="107.2" y="60.6">SPK_L</text>
<text x="107.2" y="62.5">SPK_R</text>
<text x="127.8" y="62.5">NC</text>
<text x="149.6" y="93.4">IN</text>
<text x="159.5" y="93.4">OUT</text>
<text x="149.6" y="101.2">EN</text>
<text x="159.3" y="97.3">GND</text>
<text x="159.6" y="101.2">OCn</text>
</g>
<g font-size="1.7" fill="#004000">
<text x="196.9" y="100">C3528-21</text>
<text x="144.8" y="142.3">R0805</text>
<text x="144.8" y="144.2">R0805</text>
<text x="144.8" y="146.1">R0402</text>
<text x="112" y="155">D0402 D0402 D0402</text>
</g>
<g font-size="1.7" fill="#00f">
<text x="86.3" y="133.7">VBUS</text>
<text x="88.1" y="135.5">DM</text>
<text x="88.3" y="137.5">DP</text>
<text x="87.1" y="141.4">GND</text>
</g>
<g font-size="1.6" fill="#00f">
<text x="193.7" y="98.1">+</text>
<text x="82.7" y="137.2" transform="rotate(-90 82.7 137.2)">SHD</text>
<text x="88.8" y="139.3">ID</text>
</g>
<g font-size="1.4">
<text x="30.9" y="1.5">5</text>
<text x="88.8" y="1.5">4</text>
<text x="146.7" y="1.5">3</text>
<text x="204.7" y="1.5">2</text>
<text x="262.6" y="1.5">1</text>
<text x=".5" y="26.1">D</text>
<text x="292" y="26.1">D</text>
<text x=".5" y="71.9">C</text>
<text x="292" y="71.9">C</text>
<text x=".5" y="117.8">B</text>
<text x="292" y="117.8">B</text>
<text x=".5" y="163.6">A</text>
<text x="292" y="163.6">A</text>
<text x="30.9" y="186.8">5</text>
<text x="88.8" y="186.8">4</text>
<text x="146.7" y="186.8">3</text>
<text x="204.7" y="186.8">2</text>
<text x="262.6" y="186.8">1</text>
</g>
</svg>
